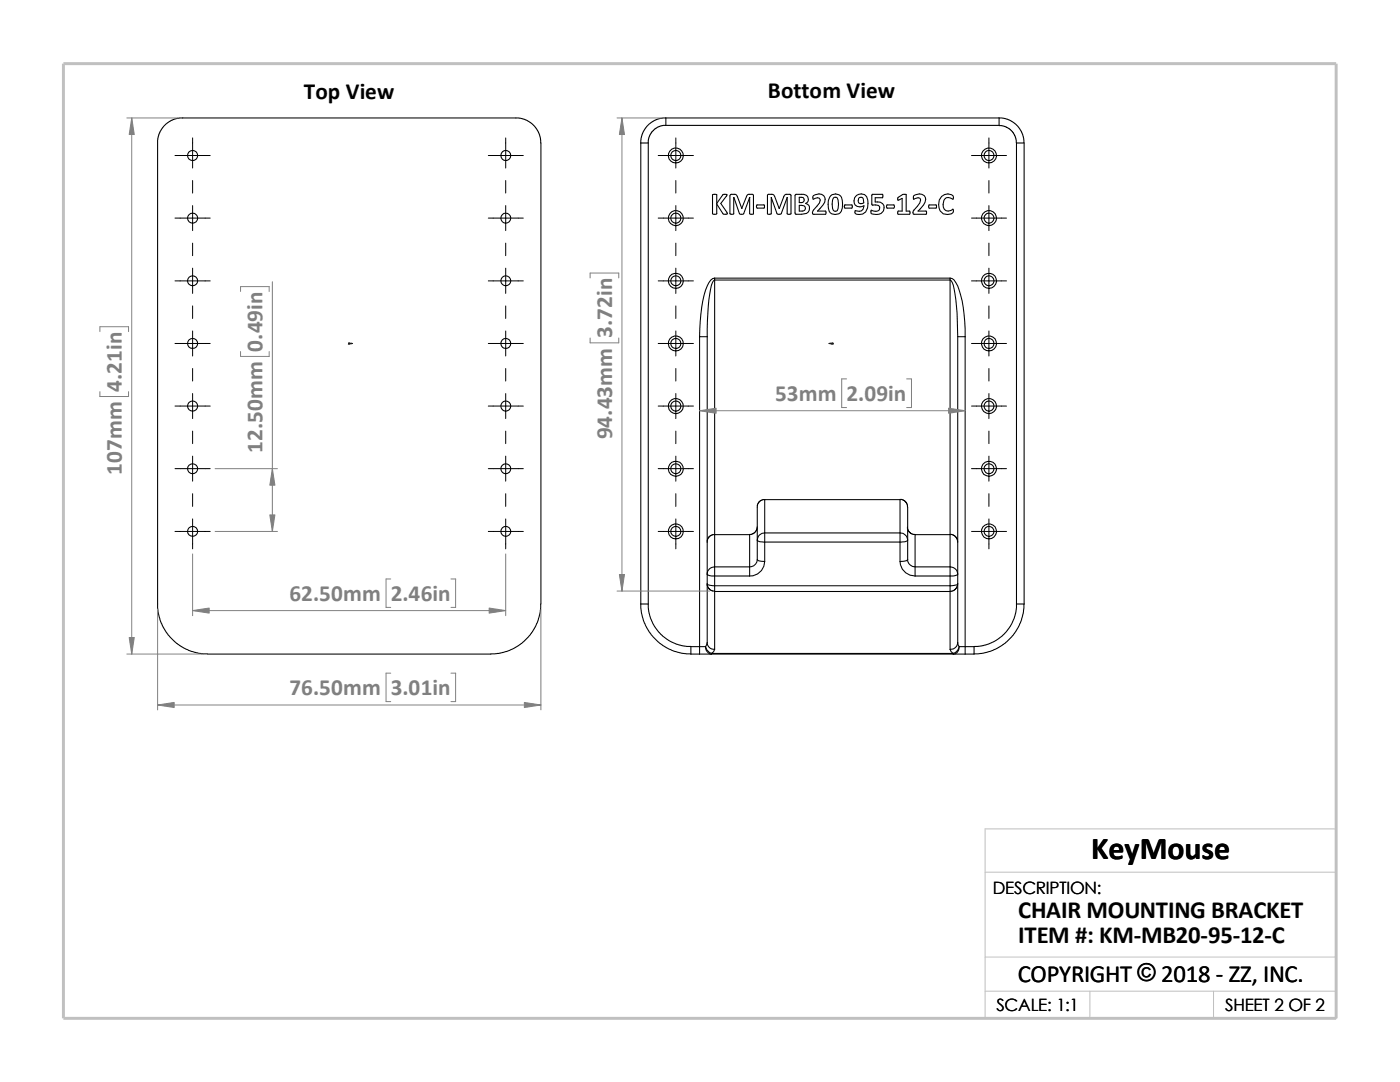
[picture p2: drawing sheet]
<svg xmlns="http://www.w3.org/2000/svg" width="279mm" height="216mm" viewBox="0 0 279 216" stroke-linecap="round" stroke-linejoin="round" font-family="sans-serif">
<path d="M196.6 174h70.1M196.6 191h70.1M196.6 197.8h70.1M217.5 197.8v5.4M242.2 197.8v5.4M26.8 203.2h239.9v-37.8h-70.1v37.8" fill="none" stroke="#c0c0c0" stroke-width=".2"/>
<path d="M12.7 12.7h254v190.5h-254z" fill="none" stroke="#c0c0c0" stroke-width=".59"/>
<g fill="none" stroke="#000" stroke-width=".21">
<path d="M31.5 28.5l.2-1.6 .9-1.7 1.5-1.1 1.7-.6h67.7l1.8 .6 1.4 1.1 1 1.7 .2 1.6v92M31.5 28.5v92.9l.4 2.3 .7 1.5 .9 1.5 1.4 1.4 1.8 1.2 1.6 .7 1.5 .4 1.6 .1M127.9 28.5v92M127.9 28.5h1.5M129.4 28.5v92M132.9 23.5l-.9 .1-1.1 .3-1.1 .7-.7 .6-1 1.7-.2 1.6M132.9 23.5h66.5M132.9 25h-.6l-.9 .3-1.1 .8-.8 1.3-.1 1.1M132.9 23.5v1.5M142.2 38.8a.62 .62 0 0 1 .8 .1v1.7l1.2-1.7a.57 .57 0 0 1 .9 0l-1.3 1.7 1.4 2a.61 .61 0 0 1-.9 0l-1.3-1.9v1.9a.57 .57 0 0 1-.8 .1zM149.6 39.4v3.2l.6 .2 .2-.1v-3.7l-.2-.2h-.7a.49 .49 0 0 0-.5 .4l-1 2.4M149.6 39.4l-1.2 3.3-.1 .1-.7-.2-1.2-3.2v3.3l-.6 .1-.1-.2v-3.5l.1-.3h1l.2 .1 1 2.7"/>
<path d="M149.6 39.4h.1M153.9 39.4v3.2a.51 .51 0 0 1-.7 0v-3.8h1l.2 .1 1.1 2.7 1-2.6 .3-.2h.9l.2 .2-.1 3.7h-.7v-3.3M153.9 39.4l1.2 3.2 .1 .2 .7-.2 1.2-3.2M153.9 39.4h.1M157.1 39.4h.1M158.7 38.8h.2a2.44 2.44 0 0 1 2.2 .3 .92 .92 0 0 1-.3 1.5 1.05 1.05 0 0 1 .8 .9 1.05 1.05 0 0 1-.6 1.1l-1 .2-1.3-.1zM159.5 39.4h.8l.1 .2a.54 .54 0 0 1-.5 .8h-.4zM162.3 39a1.53 1.53 0 0 1 2.3 .4l.1 .4a3.8 3.8 0 0 1-1.5 2.3h1.6v.5v.2l-2.6-.1v-.6l1.3-1.6 .2-.6a.49 .49 0 0 0-.5-.4l-.9 .3-.1-.6zM165.8 39.1a1.37 1.37 0 0 1 1.5-.3 1.37 1.37 0 0 1 .8 1.2 2.62 2.62 0 0 1-.7 2.7 1.38 1.38 0 0 1-2.1-1.2 2.85 2.85 0 0 1 .5-2.4zM166.3 39.5l.6-.1a2.45 2.45 0 0 1 0 2.7l-.6-.1a3.2 3.2 0 0 1 0-2.5zM170.9 39a1.35 1.35 0 0 1 1.5-.3 1.35 1.35 0 0 1 .8 1.2 2.48 2.48 0 0 1-1 2.8 1.55 1.55 0 0 1-1.5-.1l-.1-.3 .1-.3a1.25 1.25 0 0 0 1.6-.3l.1-.6a1.28 1.28 0 0 1-1.8-.3 1.28 1.28 0 0 1 .3-1.8zM171.4 39.6l.1-.2a.52 .52 0 0 1 .8 .2l.1 .9a.63 .63 0 0 1-.7 .1 .63 .63 0 0 1-.4-.6z"/>
<path d="M174 38.8h2.1v.7h-1.4v.8h.2a1.29 1.29 0 0 1 1.6 1.3 1.29 1.29 0 0 1-1.6 1.2l-.7-.1a.47 .47 0 0 1-.3-.7h.2a.89 .89 0 0 0 1 .1 .89 .89 0 0 0 .5-.8 1.83 1.83 0 0 0-1.6-.4zM179.2 39.4l1-.6h.6v3.3h.8l-.1 .7-2.3-.1v-.6h.8v-2.5l-.8 .4zM182.4 39a1.42 1.42 0 0 1 2.3 .8 3.8 3.8 0 0 1-1.5 2.3h1.6l.1 .5-.1 .2h-2.5l-.1-.7a5.6 5.6 0 0 0 1.5-2.2 .44 .44 0 0 0-.5-.4l-.9 .3zM187.9 39.2a1.54 1.54 0 0 1 2.3 0v.5l-.3-.1a1.01 1.01 0 0 0-1.5 .4 1.56 1.56 0 0 0 .4 2 1.74 1.74 0 0 0 1.4-.2l.1 .3-.1 .4a1.75 1.75 0 0 1-2 .1 1.75 1.75 0 0 1-.9-1.8l.2-.9zM199.4 23.5v1.5h-66.5M199.4 23.5l.9 .1 1 .3 .8 .4 .9 .8 1 1.5 .3 1v.9M199.4 25.1l1.3 .2 1.1 .7 .7 1 .4 1.5M202.9 28.5v92M202.9 28.5h1.5v92M142.6 55.5v.4M142.6 55.9v50.8M142.6 55.9h47"/>
<path d="M142.6 55.5h47M142.6 55.5a2.02 2.02 0 0 0-1.5 1.6 28.6 28.6 0 0 0-1.5 10.1M142.6 55.9a2.22 2.22 0 0 0-.8 1.8l-.4 3.4-.3 6.1M148 41.6h.1M151 40.9h1.5l.1 .5-.1 .1h-1.4zM159.5 41a.89 .89 0 0 1 1.2 .4 .56 .56 0 0 1-.6 .7h-.6zM168.6 40.9h1.5v.5l-.1 .1h-1.4l-.1-.3zM177 40.9h1.4a.38 .38 0 0 1 0 .6h-1.4zM185.4 40.9h1.5v.5l-.1 .1h-1.4zM189.6 55.9a2.22 2.22 0 0 1 .8 1.8l.6 4.8 .1 4.7M189.6 55.5a1.99 1.99 0 0 1 1.5 1.6 27.5 27.5 0 0 1 1.5 10.1M189.6 55.5v.4"/>
<path d="M189.6 55.9v50.8M139.6 67.2v61.8M139.6 67.2h1.5M141.1 67.2v41M191.1 67.2h1.5M191.1 67.2v41M192.6 67.2v61.8M152.6 99.7h-.4l-.6 .3-.5 .8v7M152.6 99.7v6.6M152.6 99.7h27v6.6M179.6 99.7l.9 .2 .6 .9v7M141.1 114.6a1.51 1.51 0 0 0 1.5 .3"/>
<path d="M141.1 116.5a1.87 1.87 0 0 0 1.5 .4M141.1 116.5v11.7M141.1 114.6v1.9M141.1 116.5l.2 .7 .3 .4 1 .4M141.1 108.2v6.4M142.6 106.7l-.7 .1-.4 .3-.3 .6-.1 .5M142.6 116.9v1.1M142.6 106.7v6.4M142.6 113.1v1.8M142.6 118v11.6M142.6 118h47M142.6 106.7h7"/>
<path d="M142.6 114.9v2M142.6 114.9h7M142.6 116.9h47M142.6 113.1h7M142.6 113.1a1.45 1.45 0 0 0-1.5 1.5M149.6 106.7v6.4M149.6 113.1v1.8M151.1 107.8a1.51 1.51 0 0 0 1.5 .4M151.1 111.7a1.87 1.87 0 0 0 1.5 .4M151.1 111.7a1.5 1.5 0 0 1-1.5 1.4M151.1 107.8v3.9M151.1 105.2l-.1 .5-.4 .6-1 .4"/>
<path d="M152.6 106.3v1.9M152.6 112.1a2.92 2.92 0 0 1-3 2.8M152.6 108.2h27M152.6 106.3h27M152.6 108.2v3.9M152.6 106.3a1.45 1.45 0 0 0-1.5 1.5M179.6 106.3v1.9M179.6 106.3a1.52 1.52 0 0 1 1.5 1.5M179.6 112.1a2.95 2.95 0 0 0 3 2.8M179.6 108.2v3.9M181.1 105.2l.1 .5 .3 .5 .5 .4 .6 .1M181.1 107.8a1.68 1.68 0 0 1-1.5 .4"/>
<path d="M181.1 111.7a2.12 2.12 0 0 1-1.5 .4M181.1 111.7a1.43 1.43 0 0 0 1.5 1.4M181.1 107.8v3.9M182.6 106.7h7M182.6 114.9h7M182.6 113.1h7M182.6 106.7v6.4M182.6 113.1v1.8M189.6 116.9v1.1M189.6 106.7v6.4M189.6 113.1v1.8M189.6 113.1a1.52 1.52 0 0 1 1.5 1.5"/>
<path d="M189.6 118v11.6M189.6 114.9v2M189.6 106.6l.6 .1 .4 .3 .4 .5 .1 .7M191.1 116.5l-.3 1-.6 .4-.6 .1M191.1 116.5v11.7M191.1 114.6v1.9M191.1 114.6a1.68 1.68 0 0 1-1.5 .3M191.1 116.5a2.12 2.12 0 0 1-1.5 .4M191.1 108.2v6.4M107.9 120.5l-.1 1.6-.4 1.6-.6 1.5-1 1.5-1.7 1.7-1.4 .9-1.6 .7-1.6 .4-1.5 .1h-56.6M127.9 120.5h1.5M127.9 120.5l.1 1.8 .6 2 .9 1.8 1.1 1.2 1.7 1.5 1.7 1 2 .5 1.9 .2"/>
<path d="M129.4 120.5l.1 1.5 .4 1.5 .7 1.5 1.2 1.5 1.6 1.3 1.5 .7 1.5 .4 1.5 .1M137.9 130.5h1.7M139.6 129h-1.7v1.5M139.6 129h1.2M139.6 129v1.5M139.6 130.5h2.4M140.8 129a2.06 2.06 0 0 0 1.2 1.4M140.8 129a1.41 1.41 0 0 0 1.2 1.5M141.1 128.2a1.38 1.38 0 0 0 1.5 1.4M141.1 128.2l-.3 .8M142 130.5h48.2M142 130.4h48.2"/>
<path d="M142 130.4v.1M142.6 129.6l-.2 .4-.4 .4M189.6 129.6l.2 .4 .4 .4M190.2 130.4v.1M190.2 130.5h2.4M191.1 128.2l.3 .8M191.1 128.2a1.45 1.45 0 0 1-1.5 1.4M191.4 129h1.2M191.4 129a1.81 1.81 0 0 1-1.2 1.4M191.4 129a1.33 1.33 0 0 1-1.2 1.5M192.6 129h1.8M192.6 129v1.5"/>
<path d="M194.4 129v1.5h-1.8M202.9 120.5l-.1 1.5-.4 1.5-.8 1.5-1.2 1.5-1.6 1.3-1.4 .7-1.6 .4-1.4 .1M202.9 120.5h1.5M204.4 120.5l-.2 1.8-.6 2-1.3 2.4-1.4 1.4-1.8 1.2-1.6 .7-1.5 .4-1.6 .1"/>
<circle cx="38.4" cy="31" r="1.01"/>
<circle cx="100.9" cy="31" r="1"/>
<circle cx="134.9" cy="31" r="1.49"/>
<circle cx="134.9" cy="31" r="1.01"/>
<circle cx="197.4" cy="31" r="1.5"/>
<circle cx="197.4" cy="31" r="1"/>
<circle cx="38.4" cy="56" r="1"/>
<circle cx="38.4" cy="43.5" r="1"/>
<circle cx="100.9" cy="56" r=".99"/>
<circle cx="100.9" cy="43.5" r=".99"/>
<circle cx="134.9" cy="56" r="1"/>
<circle cx="134.9" cy="43.5" r="1.5"/>
<circle cx="134.9" cy="56" r="1.5"/>
<circle cx="134.9" cy="43.5" r="1"/>
<circle cx="197.4" cy="56" r=".99"/>
<circle cx="197.4" cy="56" r="1.51"/>
<circle cx="197.4" cy="43.5" r="1.51"/>
<circle cx="197.4" cy="43.5" r=".99"/>
<circle cx="38.4" cy="68.5" r="1"/>
<circle cx="100.9" cy="68.5" r=".99"/>
<circle cx="134.9" cy="68.5" r="1"/>
<circle cx="134.9" cy="68.5" r="1.5"/>
<circle cx="197.4" cy="68.5" r=".99"/>
<circle cx="197.4" cy="68.5" r="1.51"/>
<circle cx="38.4" cy="81" r="1.01"/>
<circle cx="38.4" cy="93.5" r="1"/>
<circle cx="100.9" cy="81" r="1"/>
<circle cx="100.9" cy="93.5" r=".99"/>
<circle cx="134.9" cy="81" r="1.01"/>
<circle cx="134.9" cy="81" r="1.5"/>
<circle cx="134.9" cy="93.5" r="1.5"/>
<circle cx="134.9" cy="93.5" r="1"/>
<circle cx="197.4" cy="81" r="1"/>
<circle cx="197.4" cy="81" r="1.51"/>
<circle cx="197.4" cy="93.5" r="1.51"/>
<circle cx="197.4" cy="93.5" r=".99"/>
<circle cx="38.4" cy="106" r="1"/>
<circle cx="100.9" cy="106" r=".99"/>
<circle cx="134.9" cy="106" r="1"/>
<circle cx="134.9" cy="106" r="1.5"/>
<circle cx="197.4" cy="106" r=".99"/>
<circle cx="197.4" cy="106" r="1.51"/>
</g>
<g fill="#00f" stroke="#00f" stroke-width=".2">
<path d="M70 68.5h.4l-.4 .1z"/>
<path d="M165.4 68.5h.4v.1z"/>
</g>
<path d="M69.6 68.5h.8M69.6 68.4l.2 .3M69.7 68.5h.1M69.7 68.4v.3M69.8 68.4l-.3 .3M165.4 68.5h.9M166 68.4l.3 .3M166.1 68.5h.1M166.1 68.4v.3M166.2 68.4l-.3 .3" fill="none" stroke="#00f" stroke-width=".2"/>
<g fill="none" stroke="#000" stroke-width=".2">
<path d="M34.9 31h7.1M38.4 27.5v6M38.4 36v2.5M97.5 31h6.9M100.9 27.5v6M100.9 36v2.5M131.4 31h7M134.9 27.5v6M134.9 36v2.5M193.9 31h7M197.4 27.5v6M197.4 36v2.5"/>
<path d="M34.9 56h7.1M34.9 43.5h7.1M38.4 41v5M38.4 48.5v2.5M38.4 53.5v5M97.5 56h6.9M97.5 43.5h6.9M100.9 41v5M100.9 48.5v2.5M100.9 53.5v5M131.4 56h7M131.4 43.5h7"/>
<path d="M134.9 41v5M134.9 48.5v2.5M134.9 53.5v5M193.9 56h7M193.9 43.5h7M197.4 41v5M197.4 48.5v2.5M197.4 53.5v5M34.9 68.5h7.1M38.4 61v2.5M38.4 66v5M38.4 73.5v2.5"/>
<path d="M38.4 78.5v5M97.5 68.5h6.9M100.9 61v2.5M100.9 66v5M100.9 73.5v2.5M100.9 78.5v5M131.4 68.5h7M134.9 61v2.5M134.9 66v5M134.9 73.5v2.5M134.9 78.5v5M193.9 68.5h7"/>
<path d="M197.4 61v2.5M197.4 66v5M197.4 73.5v2.5M197.4 78.5v5M34.9 93.5h7.1M34.9 81h7.1M38.4 86v2.5M38.4 91v5M38.4 98.5v2.5M97.5 93.5h6.9M97.5 81h6.9M100.9 86v2.5"/>
<path d="M100.9 91v5M100.9 98.5v2.5M131.4 93.5h7M131.4 81h7M134.9 86v2.5M134.9 91v5M134.9 98.5v2.5M193.9 93.5h7M193.9 81h7M197.4 86v2.5M197.4 91v5M197.4 98.5v2.5"/>
<path d="M34.9 106h7.1M38.4 103.5v6M97.5 106h6.9M100.9 103.5v6M131.4 106h7M134.9 103.5v6M193.9 106h7M197.4 103.5v6"/>
</g>
<g fill="none" stroke="#808080" stroke-width=".2">
<path d="M25.3 23.5h10.1M26.3 23.5v107M123.1 23.5h8.8M124.1 23.5v94.4M48 58.2v-1h5.7v1M54.4 56.2v49.8M117.8 55.5v-1h5.7v1M19.9 66.2v-1h5.8v1M19.9 78.1v1h5.8v-1M48 70.1v1h5.7v-1M117.8 67.4v1h5.7v-1M169 75.6h-1v5.7h1"/>
<path d="M180.9 75.6h1v5.7h-1M42.9 93.5h12.5M139.6 82h53M38.4 110.5v12.4M42.9 106h12.5M78 115.5h-1v5.7h1M90 115.5h.9v5.7h-.9M100.9 110.5v12.4M123.1 117.9h18.5M25.3 130.5h15.1M31.5 121.5v20.1M38.4 121.8h62.5"/>
<path d="M78 134.3h-1v5.7h1M90 134.3h.9v5.7h-.9M107.9 121.5v20.1M31.5 140.7h76.4"/>
</g>
<g fill="#808080" stroke="#808080" stroke-width=".2">
<path d="M139.6 82l3.3-.6v1.1z"/>
<path d="M189.3 81.4l3.3 .6-3.3 .5z"/>
<path d="M123.6 114.6h1l-.5 3.3z"/>
<path d="M124.1 23.5l.5 3.3h-1z"/>
<path d="M26.3 23.5l.5 3.3h-1z"/>
<path d="M25.8 127.2h1l-.5 3.3z"/>
<path d="M31.5 140.7l3.3-.5v1z"/>
<path d="M104.6 140.2l3.3 .5-3.3 .5z"/>
<path d="M38.4 121.8l3.3-.5v1z"/>
<path d="M97.6 121.3l3.3 .5-3.3 .5z"/>
<path d="M54.4 93.5l.5 3.3h-1.1z"/>
<path d="M53.8 102.7h1.1l-.5 3.3z"/>
</g>
<text font-size="6.4" x="217.8" y="171.4">KeyMouse</text>
<g font-size="4.9">
<text x="203.2" y="183.2">CHAIR MOUNTING BRACKET</text>
<text x="203.2" y="188.1">ITEM #: KM-MB20-95-12-C</text>
<text x="203.1" y="195.9">COPYRIGHT © 2018 - ZZ, INC.</text>
</g>
<g font-size="4.6">
<text x="60.6" y="19.7">Top View</text>
<text x="153.2" y="19.6">Bottom View</text>
</g>
<g font-size="4.6" fill="#808080">
<text x="52.4" y="70.1" transform="rotate(-90 52.4 70.1)">0.49in</text>
<text x="122.2" y="67.4" transform="rotate(-90 122.2 67.4)">3.72in</text>
<text x="24.3" y="78.1" transform="rotate(-90 24.3 78.1)">4.21in</text>
<text x="154.7" y="80.1">53mm</text>
<text x="169" y="80.1">2.09in</text>
<text x="122.2" y="87.7" transform="rotate(-90 122.2 87.7)">94.43mm</text>
<text x="24.3" y="94.8" transform="rotate(-90 24.3 94.8)">107mm</text>
<text x="52.4" y="90.4" transform="rotate(-90 52.4 90.4)">12.50mm</text>
<text x="57.7" y="120">62.50mm</text>
<text x="78" y="120">2.46in</text>
<text x="57.7" y="138.8">76.50mm</text>
<text x="78" y="138.8">3.01in</text>
</g>
<g font-size="3.4">
<text x="198.2" y="178.5">DESCRIPTION:</text>
<text x="198.8" y="201.7">SCALE: 1:1</text>
<text x="244.5" y="201.7">SHEET 2 OF 2</text>
</g>
</svg>
